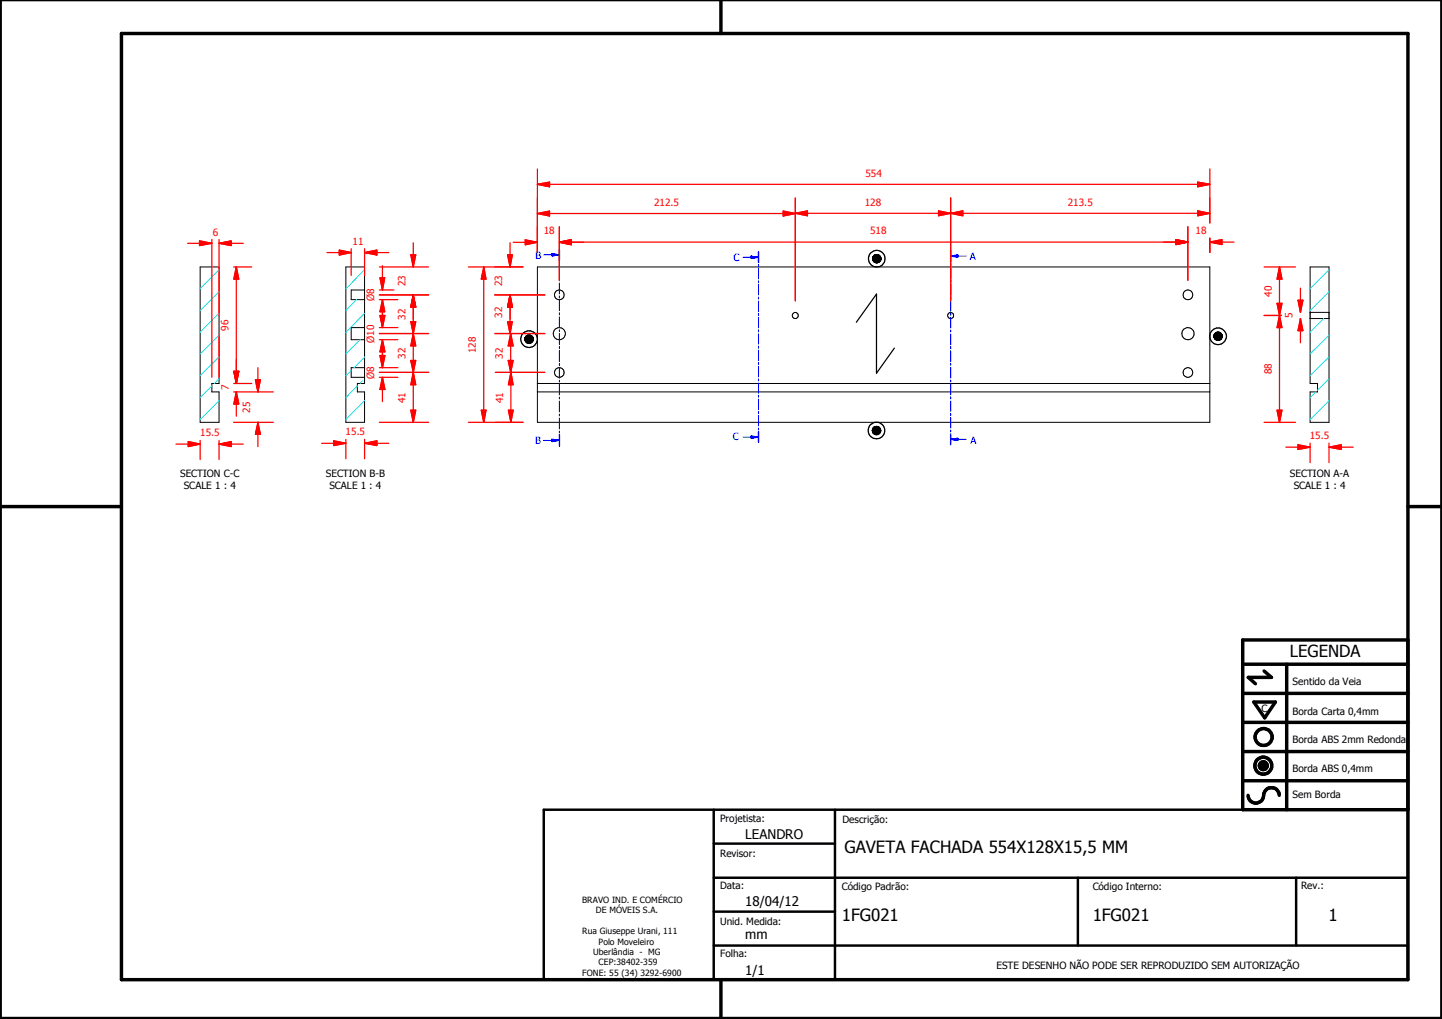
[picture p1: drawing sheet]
<svg xmlns="http://www.w3.org/2000/svg" width="297mm" height="210mm" viewBox="0 0 297 210" stroke-linecap="round" stroke-linejoin="round" font-family="sans-serif">
<g fill="none" stroke="#000" stroke-width=".21">
<path d="M41.2 55h3.9v24h-1.5v1.7h1.5v6.3h-3.9zM71.2 55h3.9v24h-1.5v1.7h1.5v6.3h-3.9zM75.1 59.7h-2.8v2h2.8M110.7 55h138.5v32h-138.5zM179.7 53.2v.2zM179.8 53v.6zM179.8 53v.5zM179.8 53.1v.4zM179.8 52.9v.7zM179.9 52.9v.8zM179.9 52.8v1zM179.9 52.8v.9z"/>
<path d="M180 52.7v1.1zM180 52.7v1.2zM180.1 52.6v1.4zM180.2 52.5v1.5zM180.2 52.5l-.1 1.5zM180.3 52.5v1.6zM180.4 52.5v1.6zM180.5 52.5v1.6zM180.6 52.5l-.1 1.6zM180.6 52.5v1.6zM180.7 52.5l-.1 1.6zM180.7 52.5v1.6z"/>
<path d="M180.8 52.5l-.1 1.6zM180.8 52.5h.1l-.1 1.6zM180.9 52.5v1.6h-.1zM180.9 52.5v1.6zM181 52.5l-.1 1.6zM181 52.5v1.5zM181.1 52.6l-.1 1.4zM181.1 52.6v1.4zM181.2 52.7l-.1 1.3zM181.2 52.7v1.2zM181.2 52.7v1.1zM181.3 52.8l-.1 1z"/>
<path d="M181.3 52.8v1zM181.3 52.9v.9zM181.3 52.9v.8zM181.4 52.9l-.1 .8zM181.4 52.9v.7zM181.4 53v.6zM181.4 53.1v.5zM181.4 53.1v.4zM181.4 53.2v.3zM181.4 53.2v.2zM269.9 55h3.9v32h-3.9v-6.3h1.5v-1.7h-1.5zM75.1 77.7h.1"/>
<path d="M75.1 61.7h.1M75.1 70h.1M75.1 67.5h-2.8v2.5h2.8M75.1 75.7h-2.8v2h2.8M108.2 69.6v.5zM108.2 69.7v.4zM108.2 69.7v.2zM108.2 69.8v.1zM108.2 69.5v.7zM108.2 69.5v.6zM108.2 69.4v.9zM108.2 69.4v.8z"/>
<path d="M108.3 69.3v1.1zM108.3 69.3l-.1 1zM108.4 69.3v1.1zM108.4 69.2v1.3zM108.4 69.2v1.2zM108.5 69.2v1.4zM108.5 69.1v1.5zM108.6 69.1v1.5zM108.6 69.1l-.1 1.5zM108.7 69v1.7zM108.8 69v1.7zM108.9 69h.1l-.1 1.7z"/>
<path d="M108.9 69l-.1 1.7zM109 69v1.7h-.1zM109 69v1.7zM109 69h.2l-.2 1.7zM109.2 69v1.7h-.2zM109.2 69v1.7zM109.3 69l-.1 1.7zM109.3 69v1.7zM109.3 69.1v1.6zM109.3 69.1v1.5zM109.4 69.1l-.1 1.5zM109.4 69.1v1.5z"/>
<path d="M109.5 69.2l-.1 1.4zM109.5 69.2v1.4zM109.6 69.2l-.1 1.4zM109.6 69.2v1.3zM109.6 69.3v1.2zM109.6 69.3v1.1zM109.7 69.3l-.1 1.1zM109.7 69.3v1.1zM109.7 69.4v1zM109.7 69.4v.9zM109.8 69.5l-.1 .8zM109.8 69.5v.7z"/>
<path d="M109.8 69.6v.6zM109.8 69.6v.5zM109.8 69.7v.4zM109.8 69.8v.3zM109.8 69.8v.1zM110.7 79h138.5M250.1 69.2v.1zM250.1 69v.6zM250.1 69v.4zM250.1 69.1v.3zM250.1 69.1v.2zM250.1 68.9v.7z"/>
<path d="M250.2 68.8v.9zM250.2 68.8l-.1 .8zM250.2 68.8v1zM250.3 68.7v1.1zM250.3 68.7l-.1 1.1zM250.4 68.7v1.2zM250.4 68.6v1.3zM250.5 68.5v1.5zM250.6 68.5v1.6zM250.7 68.5v1.6zM250.7 68.5l-.1 1.6zM250.8 68.4v1.7z"/>
<path d="M250.8 68.4l-.1 1.7zM250.9 68.4l-.1 1.7zM250.9 68.4v1.7zM251 68.4l-.1 1.7zM251 68.4v1.7zM251.1 68.5l-.1 1.6zM251.1 68.5v1.6zM251.2 68.5l-.1 1.6zM251.2 68.5v1.6zM251.3 68.5l-.1 1.6zM251.3 68.5v1.5zM251.4 68.6l-.1 1.4z"/>
<path d="M251.4 68.6v1.3zM251.5 68.7l-.1 1.2zM251.5 68.7v1.2zM251.5 68.7v1.1zM251.6 68.8l-.1 1zM251.6 68.8v1zM251.6 68.8v.9zM251.7 68.9l-.1 .8zM251.7 68.9v.7zM251.7 69v.6zM251.8 69.1l-.1 .5zM251.8 69.1v.3z"/>
<path d="M251.8 69.2v.2zM251.8 69.2v.1zM269.9 65.6h3.9M269.9 64.3h3.9M110.7 80.7h138.5M179.7 88.6v.2zM179.7 88.4v.5zM179.7 88.5v.4zM179.7 88.5v.3zM179.8 88.3l.1-.1-.1 .9zM179.8 88.3v.8zM179.8 88.3v.7z"/>
<path d="M179.8 88.3l-.1 .6zM179.9 88.2v1zM179.9 88.1h.1l-.1 1.1zM179.9 88.1v1.1zM180 88.1v1.2zM180 88l.1-.1-.1 1.5zM180 88v1.4zM180.1 87.9v1.5zM180.2 87.9v1.6zM180.3 87.9v1.6zM180.4 87.8v1.7zM180.5 87.8v1.7z"/>
<path d="M180.5 87.8l-.1 1.7zM180.6 87.8l-.1 1.7zM180.6 87.8v1.7zM180.7 87.8l-.1 1.7zM180.7 87.8v1.7zM180.8 87.9l-.1 1.6zM180.8 87.9v1.6zM180.9 87.9l-.1 1.6zM180.9 87.9v1.6zM181 87.9l-.1 1.6zM181 87.9v1.5zM181.1 88l-.1 1.4z"/>
<path d="M181.1 88v1.4zM181.1 88.1v1.3zM181.1 88.1v1.2zM181.2 88.1l-.1 1.2zM181.2 88.1v1.1zM181.2 88.2v1zM181.3 88.3l-.1 .9zM181.3 88.3v.8zM181.3 88.3v.7zM181.4 88.4l-.1 .6zM181.4 88.4v.5zM181.4 88.5v.4z"/>
<path d="M181.4 88.6v.3zM181.4 88.6v.2zM259.4 157.6l1.6 .1zM259.4 157.7l1.6 .1zM259.4 157.8l1.6 .1zM259.4 157.9h1.6v.1zM259.4 157.9l1.6 .1h-1.5zM259.4 157.6h1.6zM259.5 158h1.5zM259.5 158l1.4 .1zM259.5 157.5l1.5 .1zM259.5 158.1h1.4z"/>
<path d="M259.5 157.4l1.5 .1zM259.5 158.1l1.4 .1zM259.5 157.3l1.4 .1zM259.6 158.2h1.3zM259.6 158.2h1.2zM259.6 157.2l1.3 .1zM259.6 158.2l1.2 .1zM259.6 157.2h1.3zM259.7 158.3h1.1zM259.7 158.3l1 .1zM259.7 157.1l1.1 .1zM259.7 157.1h1.1z"/>
<path d="M259.8 158.4h.9zM259.8 158.4h.8zM259.8 157.1h1zM259.8 157.1h.9zM259.8 158.4l.8 .1zM259.8 157l.9 .1zM259.8 157h.8zM259.9 158.5h.7zM259.9 158.5h.6zM259.9 157h.7zM260 158.5h.5zM260 158.5h.4z"/>
<path d="M260 157h.6zM260.1 158.5h.3zM260.1 158.5h.2zM260.1 156.9l.4 .1zM260.1 156.9h.3zM260.1 156.9h.2z"/>
<circle cx="115.2" cy="60.7" r="1.02"/>
<circle cx="115.2" cy="68.7" r="1.25"/>
<circle cx="115.2" cy="76.7" r="1"/>
<circle cx="163.8" cy="65" r=".62"/>
<circle cx="195.8" cy="65" r=".62"/>
<circle cx="244.7" cy="76.7" r="1"/>
<circle cx="244.7" cy="68.7" r="1.26"/>
<circle cx="244.7" cy="60.7" r=".98"/>
</g>
<g fill="#000">
<path d="M179.7 53.2v.2zM179.8 52.9v.7zM179.8 53v.6zM179.8 53v.5zM179.8 53.1v.4zM179.9 52.8v.9zM179.9 52.9v.8zM179.9 52.8v1zM180 52.7v1.1zM180 52.7v1.2zM180.2 52.5l-.1 1.5zM180.1 52.6v1.4z"/>
<path d="M180.2 52.5v1.5zM180.3 52.5v1.6zM180.4 52.5v1.6zM180.5 52.5v1.6zM180.6 52.5l-.1 1.6zM180.6 52.5v1.6zM180.7 52.5l-.1 1.6zM180.7 52.5v1.6zM180.8 52.5l-.1 1.6zM180.8 52.5h.1l-.1 1.6zM180.9 52.5v1.6h-.1zM180.9 52.5v1.6z"/>
<path d="M181 52.5l-.1 1.6zM181 52.5v1.5zM181.1 52.6l-.1 1.4zM181.1 52.6v1.4zM181.2 52.7l-.1 1.3zM181.2 52.7v1.2zM181.2 52.7v1.1zM181.3 52.8l-.1 1zM181.3 52.8v1zM181.3 52.9v.9zM181.3 52.9v.8zM181.4 52.9l-.1 .8z"/>
<path d="M181.4 52.9v.7zM181.4 53v.6zM181.4 53.1v.5zM181.4 53.1v.4zM181.4 53.2v.3zM181.4 53.2v.2zM108.2 69.5v.6zM108.2 69.6v.5zM108.2 69.7v.4zM108.2 69.7v.2zM108.2 69.8v.1zM108.2 69.4v.8z"/>
<path d="M108.2 69.5v.7zM108.3 69.3l-.1 1zM108.2 69.4v.9zM108.3 69.3v1.1zM108.4 69.2v1.2zM108.4 69.3v1.1zM108.4 69.2v1.3zM108.5 69.2v1.4zM108.5 69.1v1.5zM108.6 69.1v1.5zM108.6 69.1l-.1 1.5zM108.7 69v1.7z"/>
<path d="M108.8 69v1.7zM108.9 69h.1l-.1 1.7zM108.9 69l-.1 1.7zM109 69v1.7h-.1zM109 69v1.7zM109 69h.2l-.2 1.7zM109.2 69v1.7h-.2zM109.2 69v1.7zM109.3 69l-.1 1.7zM109.3 69v1.7zM109.3 69.1v1.6zM109.3 69.1v1.5z"/>
<path d="M109.4 69.1l-.1 1.5zM109.4 69.1v1.5zM109.5 69.2l-.1 1.4zM109.5 69.2v1.4zM109.6 69.2l-.1 1.4zM109.6 69.2v1.3zM109.6 69.3v1.2zM109.6 69.3v1.1zM109.7 69.3l-.1 1.1zM109.7 69.3v1.1zM109.7 69.4v1zM109.7 69.4v.9z"/>
<path d="M109.8 69.5l-.1 .8zM109.8 69.5v.7zM109.8 69.6v.6zM109.8 69.6v.5zM109.8 69.7v.4zM109.8 69.8v.3zM109.8 69.8v.1zM250.1 69.1v.2zM250.1 69.2v.1zM250.1 68.9v.7zM250.1 69v.6zM250.1 69v.4z"/>
<path d="M250.1 69.1v.3zM250.2 68.8l-.1 .8zM250.2 68.8v.9zM250.3 68.7l-.1 1.1zM250.2 68.8v1zM250.3 68.7v1.1zM250.4 68.6v1.3zM250.4 68.7v1.2zM250.5 68.5v1.5zM250.6 68.5v1.6zM250.7 68.5v1.6zM250.7 68.5l-.1 1.6z"/>
<path d="M250.8 68.4v1.7zM250.8 68.4l-.1 1.7zM250.9 68.4l-.1 1.7zM250.9 68.4v1.7zM251 68.4l-.1 1.7zM251 68.4v1.7zM251.1 68.5l-.1 1.6zM251.1 68.5v1.6zM251.2 68.5l-.1 1.6zM251.2 68.5v1.6zM251.3 68.5l-.1 1.6zM251.3 68.5v1.5z"/>
<path d="M251.4 68.6l-.1 1.4zM251.4 68.6v1.3zM251.5 68.7l-.1 1.2zM251.5 68.7v1.2zM251.5 68.7v1.1zM251.6 68.8l-.1 1zM251.6 68.8v1zM251.6 68.8v.9zM251.7 68.9l-.1 .8zM251.7 68.9v.7zM251.7 69v.6zM251.8 69.1l-.1 .5z"/>
<path d="M251.8 69.1v.3zM251.8 69.2v.2zM251.8 69.2v.1zM179.7 88.5v.3zM179.7 88.6v.2zM179.8 88.3l-.1 .6zM179.7 88.4v.5zM179.7 88.5v.4zM179.8 88.3l.1-.1-.1 .9zM179.8 88.3v.8zM179.8 88.3v.7zM179.9 88.2v1z"/>
<path d="M179.9 88.1h.1l-.1 1.1zM179.9 88.1v1.1zM180 88.1v1.2zM180 88l.1-.1-.1 1.5zM180 88v1.4zM180.1 87.9v1.5zM180.2 87.9v1.6zM180.3 87.9v1.6zM180.4 87.8v1.7zM180.5 87.8v1.7zM180.5 87.8l-.1 1.7zM180.6 87.8l-.1 1.7z"/>
<path d="M180.6 87.8v1.7zM180.7 87.8l-.1 1.7zM180.7 87.8v1.7zM180.8 87.9l-.1 1.6zM180.8 87.9v1.6zM180.9 87.9l-.1 1.6zM180.9 87.9v1.6zM181 87.9l-.1 1.6zM181 87.9v1.5zM181.1 88l-.1 1.4zM181.1 88v1.4zM181.1 88.1v1.3z"/>
<path d="M181.1 88.1v1.2zM181.2 88.1l-.1 1.2zM181.2 88.1v1.1zM181.2 88.2v1zM181.3 88.3l-.1 .9zM181.3 88.3v.8zM181.3 88.3v.7zM181.4 88.4l-.1 .6zM181.4 88.4v.5zM181.4 88.5v.4zM181.4 88.6v.3zM181.4 88.6v.2z"/>
<path d="M259.4 157.6h1.6zM259.5 157.5l1.5 .1zM259.5 157.4l1.5 .1zM259.5 157.3l1.4 .1zM259.6 157.2l1.3 .1zM259.6 157.2h1.3zM259.7 157.1l1.1 .1zM259.7 157.1h1.1zM259.8 157.1h1zM259.8 157.1h.9zM259.8 157l.9 .1zM259.8 157h.8z"/>
<path d="M259.9 157h.7zM260 157h.6zM260.1 156.9l.4 .1zM260.1 156.9h.3zM260.1 156.9h.2zM260.1 158.5h.2zM260 158.5h.4zM260.1 158.5h.3zM259.9 158.5h.6zM260 158.5h.5zM259.8 158.4l.8 .1zM259.9 158.5h.7z"/>
<path d="M259.8 158.4h.8zM259.7 158.3l1 .1zM259.8 158.4h.9zM259.6 158.2l1.2 .1zM259.7 158.3h1.1zM259.6 158.2h1.2zM259.5 158.1l1.4 .1zM259.6 158.2h1.3zM259.5 158l1.4 .1zM259.5 158.1h1.4zM259.4 157.9l1.6 .1h-1.5zM259.5 158h1.5z"/>
<path d="M259.4 157.6l1.6 .1zM259.4 157.7l1.6 .1zM259.4 157.8l1.6 .1zM259.4 157.9h1.6v.1z"/>
</g>
<g fill="none" stroke="#000" stroke-width=".71">
<path d="M148.5 0v6.9M297 -.1v209.9h-297v-209.9M25 6.9h265v194.9h-265zM0 104.4h25M290 104.4h7M256 136.8h34M260.4 138.2l1.5 1.3h-4.8l1.5 1.3M265 136.8v30M290 131.8h-34v35h34M256 154.8h34M256 148.8h34M256 142.8h34"/>
<path d="M258.3 144.6h4.4l-2.2 3.3zM256 160.8h34M257.1 163.8a1.62 1.62 0 0 0 1.8 1.6 1.62 1.62 0 0 0 1.4-1.9 1.63 1.63 0 0 1 1.7-1.2 1.63 1.63 0 0 1 1.5 1.5M148.5 201.8v8"/>
<circle cx="260.2" cy="157.7" r="1.76"/>
<circle cx="260.2" cy="157.7" r=".82"/>
<circle cx="260.3" cy="151.8" r="1.76"/>
</g>
<path d="M112 166.8h178v35h-178zM147 173.8h25M147 166.8v35M172 166.8v35M147 194.8h143M147 180.8h143M147 187.8h25M222 180.8v14M267 180.8v14" fill="none" stroke="#000" stroke-width=".51"/>
<g fill="none" stroke="#00f" stroke-width=".21">
<path d="M195.8 51.6v2.2M195.8 54.2v.5M195.8 55.1v2.2M195.8 57.7v.4M195.8 58.5v2.2M195.8 61.1v.5M195.8 61.9v2.2M195.8 64.5v.5M195.8 65.4v2.2M195.8 67.9v.5M195.8 68.8v2.2M195.8 71.4v.4"/>
<path d="M195.8 72.2v2.3M195.8 74.8v.5M195.8 75.6v2.3M195.8 78.3v.4M195.8 79.1v2.2M195.8 81.7v.5M195.8 82.5v2.3M195.8 85.1v.5M195.8 86v2.2M195.8 88.6v.4M195.8 89.4v2.2M195.8 90.5h1.5"/>
</g>
<path d="M195.8 51.6v2.2M195.8 89.4v2.2" fill="none" stroke="#00f" stroke-width=".3"/>
<path d="M195.8 90.5l1.5-.2v.5z" fill="#00f"/>
<path d="M195.8 52.7h1.5M195.8 90.5l1.5-.2v.5zM197.3 90.5h1.7" fill="none" stroke="#00f" stroke-width=".21"/>
<path d="M195.8 52.7l1.5-.2v.5z" fill="#00f"/>
<g fill="none" stroke="#00f" stroke-width=".21">
<path d="M115.2 51.4v2.2M115.2 54v.4M115.2 54.8v2.3M115.2 57.4v.5M115.2 58.3v2.3M195.8 52.7l1.5-.2v.5zM197.3 52.7h1.7M115.2 60.9v.5M115.2 61.8v2.2M115.2 64.4v.5M115.2 65.2v2.3M115.2 67.9v.4"/>
<path d="M115.2 68.7v2.3M115.2 71.4v.4M115.2 72.2v2.3M115.2 74.8v.5M115.2 75.6v2.3M115.2 78.3v.4M115.2 79.1v2.3M113.7 90.7h1.5M115.2 81.8v.4M115.2 82.6v2.3M115.2 85.3v.4M115.2 86.1v2.3"/>
<path d="M115.2 88.7v.5M115.2 89.6v2.3"/>
</g>
<path d="M273.8 55.6l-3.9 3.9M272.7 65.6l-2.8 2.9M273.8 78l-2.4 2.4M273.8 73.5l-3.9 3.9M273.8 69l-3.9 3.9M273.8 60.1l-3.9 3.9M271.1 80.7l-1.2 1.2M273.8 82.5l-3.9 3.9" fill="none" stroke="#0ff" stroke-width=".21"/>
<path d="M115.2 51.4v2.2M115.2 89.6v2.3" fill="none" stroke="#00f" stroke-width=".3"/>
<path d="M113.7 90.5l1.5 .2-1.5 .3z" fill="#00f"/>
<path d="M113.7 52.5h1.5M112 90.7h1.7M113.7 90.5l1.5 .2-1.5 .3z" fill="none" stroke="#00f" stroke-width=".21"/>
<path d="M113.7 52.2l1.5 .3-1.5 .2z" fill="#00f"/>
<g fill="none" stroke="#00f" stroke-width=".21">
<path d="M112 52.5h1.7M113.7 52.2l1.5 .3-1.5 .2zM154.7 53h1.5M156.2 51.9v2.2M156.2 54.4v.5M156.2 55.3v2.1M156.2 57.8v.5M156.2 58.6v2.2M156.2 61.2v.4M156.2 62v2.2M156.2 64.6v.4M156.2 65.4v2.1"/>
<path d="M156.2 67.9v.5M156.2 68.7v2.2M156.2 71.3v.5M156.2 72.1v2.2M156.2 74.6v.5M156.2 75.5v2.1M156.2 78v.5M156.2 78.9v2.1M156.2 81.4v.4M156.2 82.2v2.2M156.2 84.8v.4M156.2 85.6v2.2"/>
<path d="M156.2 88.1v.5M156.2 88.9v2.2"/>
</g>
<path d="M75.1 55.6l-3.9 3.9M72.3 76.3l-1.1 1.1M73.4 61.7l-2.2 2.3M73.6 79.5l-2.4 2.4M74.2 70l-3 2.9M74.6 78.5l-.4 .5M75.1 73.5l-2.2 2.2M75.1 64.6l-3.9 3.9M75.1 82.5l-3.9 3.9" fill="none" stroke="#0ff" stroke-width=".21"/>
<path d="M156.2 51.9v2.2M156.2 88.9v2.2" fill="none" stroke="#00f" stroke-width=".3"/>
<path d="M154.7 52.7l1.5 .3-1.5 .3z" fill="#00f"/>
<path d="M153.1 53h1.6M154.7 52.7l1.5 .3-1.5 .3zM154.7 90h1.5" fill="none" stroke="#00f" stroke-width=".21"/>
<path d="M154.7 89.8l1.5 .2-1.5 .3z" fill="#00f"/>
<path d="M153.1 90h1.6M154.7 89.8l1.5 .2-1.5 .3z" fill="none" stroke="#00f" stroke-width=".21"/>
<path d="M45.1 55.6l-3.9 3.9M43.6 79.5l-2.4 2.4M45.1 78l-.9 1M45.1 73.5l-3.9 3.9M45.1 69l-3.9 3.9M45.1 64.6l-3.9 3.9M45.1 60.1l-3.9 3.9M45.1 82.5l-3.9 3.9" fill="none" stroke="#0ff" stroke-width=".21"/>
<g fill="none" stroke="#000" stroke-width=".25">
<path d="M176.4 66.4l4.1-5.8v16.3l3.7-5.2"/>
<circle cx="180.6" cy="53.3" r=".83"/>
<circle cx="180.6" cy="53.3" r="1.73"/>
<circle cx="109" cy="69.8" r="1.71"/>
<circle cx="109" cy="69.9" r=".85"/>
<circle cx="250.9" cy="69.3" r="1.71"/>
<circle cx="250.9" cy="69.2" r=".84"/>
<circle cx="180.5" cy="88.7" r=".84"/>
<circle cx="180.6" cy="88.7" r="1.71"/>
</g>
<path d="M108.2 49.9h2.5" fill="none" stroke="#f00" stroke-width=".25"/>
<path d="M108.2 49.4l2.5 .5-2.5 .5z" fill="#f00"/>
<path d="M108.2 49.4l2.5 .5-2.5 .5zM115.2 49.9h2.5" fill="none" stroke="#f00" stroke-width=".25"/>
<path d="M115.2 49.9l2.5-.5v1z" fill="#f00"/>
<path d="M105.7 49.9h2.5M110.7 46.7v5.3M115.2 49.9l2.5-.5v1zM115.2 46.7v11M115.2 49.9h2.5M117.7 49.9h2.5" fill="none" stroke="#f00" stroke-width=".25"/>
<path d="M115.2 49.9l2.5-.5v1z" fill="#f00"/>
<path d="M115.2 49.9l2.5-.5v1zM242.2 49.9h2.5" fill="none" stroke="#f00" stroke-width=".25"/>
<path d="M242.2 49.4l2.5 .5-2.5 .5z" fill="#f00"/>
<path d="M115.2 46.7v11M117.7 49.9h127M242.2 49.4l2.5 .5-2.5 .5zM244.7 46.7v11" fill="none" stroke="#f00" stroke-width=".25"/>
<path d="M242.2 49.4l2.5 .5-2.5 .5z" fill="#f00"/>
<path d="M242.2 49.4l2.5 .5-2.5 .5zM249.2 49.9h2.5" fill="none" stroke="#f00" stroke-width=".25"/>
<path d="M249.2 49.9l2.5-.5v1z" fill="#f00"/>
<path d="M110.7 44h2.5M239.7 49.9h2.5M244.7 46.7v11M249.2 49.9l2.5-.5v1zM249.2 49.1v2.9M251.7 49.9h2.5" fill="none" stroke="#f00" stroke-width=".25"/>
<path d="M110.7 44l2.5-.5v1z" fill="#f00"/>
<path d="M110.7 44l2.5-.5v1zM161.3 44h2.5" fill="none" stroke="#f00" stroke-width=".25"/>
<path d="M161.3 43.5l2.5 .5-2.5 .5z" fill="#f00"/>
<path d="M110.7 40.8v11.2M113.2 44h48.1M161.3 43.5l2.5 .5-2.5 .5zM163.8 40.8v21.2M163.8 43.9h2.5" fill="none" stroke="#f00" stroke-width=".25"/>
<path d="M163.8 43.9l2.5-.5v1z" fill="#f00"/>
<path d="M163.8 43.9l2.5-.5v1zM193.3 43.9h2.5" fill="none" stroke="#f00" stroke-width=".25"/>
<path d="M193.3 43.4l2.5 .5-2.5 .5z" fill="#f00"/>
<path d="M163.8 40.8v21.2M166.3 43.9h27M193.3 43.4l2.5 .5-2.5 .5zM195.8 43.9h2.5M195.8 40.8v21.2" fill="none" stroke="#f00" stroke-width=".25"/>
<path d="M195.8 43.9l2.5-.5v1z" fill="#f00"/>
<path d="M195.8 43.9l2.5-.5v1zM246.7 43.9h2.5" fill="none" stroke="#f00" stroke-width=".25"/>
<path d="M246.7 43.4l2.5 .5-2.5 .5z" fill="#f00"/>
<path d="M110.7 38h2.5M195.8 40.8v21.2M198.3 43.9h48.4M246.7 43.4l2.5 .5-2.5 .5zM249.2 40.8v5.1M249.2 49.1v2.9" fill="none" stroke="#f00" stroke-width=".25"/>
<path d="M110.7 38l2.5-.5v1z" fill="#f00"/>
<path d="M110.7 38l2.5-.5v1zM246.7 38h2.5" fill="none" stroke="#f00" stroke-width=".25"/>
<path d="M246.7 37.5l2.5 .5-2.5 .5z" fill="#f00"/>
<path d="M110.7 34.8v17.2M113.2 38h133.5M246.7 37.5l2.5 .5-2.5 .5zM249.2 34.8v11.1M105.1 52.5v2.5M249.2 49.1v2.9" fill="none" stroke="#f00" stroke-width=".25"/>
<path d="M104.6 52.5h.9l-.4 2.5z" fill="#f00"/>
<path d="M104.6 52.5h.9l-.4 2.5zM105.1 60.7v2.5" fill="none" stroke="#f00" stroke-width=".25"/>
<path d="M105.1 60.7l.4 2.5h-.9z" fill="#f00"/>
<path d="M101.9 55h5.8M105.1 50v2.5M101.9 60.7h10.3M105.1 60.7l.4 2.5h-.9zM105.1 60.7v5" fill="none" stroke="#f00" stroke-width=".25"/>
<path d="M105.1 60.7l.4 2.5h-.9z" fill="#f00"/>
<path d="M105.1 60.7l.4 2.5h-.9zM105.1 66.3v2.4" fill="none" stroke="#f00" stroke-width=".25"/>
<path d="M104.6 66.3h.9l-.4 2.4z" fill="#f00"/>
<path d="M101.9 60.7h10.3M101.9 68.7h10.3M104.6 66.3h.9l-.4 2.4zM105.1 63.2v3.1M105.2 68.7v2.5" fill="none" stroke="#f00" stroke-width=".25"/>
<path d="M105.2 68.7l.5 2.5h-1z" fill="#f00"/>
<path d="M105.2 68.7l.5 2.5h-1zM105.2 74.3v2.4" fill="none" stroke="#f00" stroke-width=".25"/>
<path d="M104.7 74.3h1l-.5 2.4z" fill="#f00"/>
<path d="M102 68.7h10.2M102 76.7h10.2M104.7 74.3h1l-.5 2.4zM105.2 71.2v3.1M105.2 76.7v2.5" fill="none" stroke="#f00" stroke-width=".25"/>
<path d="M105.2 76.7l.5 2.5h-1z" fill="#f00"/>
<path d="M105.2 76.7l.5 2.5h-1zM105.2 84.5v2.5" fill="none" stroke="#f00" stroke-width=".25"/>
<path d="M104.7 84.5h1l-.5 2.5z" fill="#f00"/>
<path d="M99.6 55v2.5M102.1 76.7h10.1M105.2 79.2v5.3M102.1 87h5.6M104.7 84.5h1l-.5 2.5z" fill="none" stroke="#f00" stroke-width=".25"/>
<path d="M99.6 55l.5 2.5h-1z" fill="#f00"/>
<path d="M99.6 55l.5 2.5h-1zM99.6 84.5v2.5" fill="none" stroke="#f00" stroke-width=".25"/>
<path d="M99.1 84.5h1l-.5 2.5z" fill="#f00"/>
<path d="M96.5 55h11.2M99.6 57.5v27M267.9 61.8v2.5M96.5 87h11.2M99.1 84.5h1l-.5 2.5z" fill="none" stroke="#f00" stroke-width=".25"/>
<path d="M267.4 61.8h1l-.5 2.5z" fill="#f00"/>
<path d="M267.4 61.8h1l-.5 2.5zM267.9 65.6v2.5" fill="none" stroke="#f00" stroke-width=".25"/>
<path d="M267.9 65.6l.5 2.5h-1z" fill="#f00"/>
<path d="M263.6 55v2.5M267.9 59.4v2.4M267.9 65.6l.5 2.5h-1zM267.9 68.1v2.5" fill="none" stroke="#f00" stroke-width=".25"/>
<path d="M263.6 55l.5 2.5h-1z" fill="#f00"/>
<path d="M263.6 55l.5 2.5h-1zM263.6 62.5v2.5" fill="none" stroke="#f00" stroke-width=".25"/>
<path d="M263.1 62.5h1l-.5 2.5z" fill="#f00"/>
<path d="M260.4 55h6.5M263.6 57.5v5M260.4 65h3.5M263.1 62.5h1l-.5 2.5zM263.6 65v2.5" fill="none" stroke="#f00" stroke-width=".25"/>
<path d="M263.6 65l.5 2.5h-1z" fill="#f00"/>
<path d="M263.6 65l.5 2.5h-1zM263.6 84.5v2.5" fill="none" stroke="#f00" stroke-width=".25"/>
<path d="M263.1 84.5h1l-.5 2.5z" fill="#f00"/>
<path d="M260.4 65h3.5M263.6 67.5v17M260.4 87h6.5M263.1 84.5h1l-.5 2.5zM267.4 92.1h2.5" fill="none" stroke="#f00" stroke-width=".25"/>
<path d="M267.4 91.6l2.5 .5-2.5 .5z" fill="#f00"/>
<path d="M267.4 91.6l2.5 .5-2.5 .5zM273.8 92.1h2.5" fill="none" stroke="#f00" stroke-width=".25"/>
<path d="M273.8 92.1l2.5-.5v1z" fill="#f00"/>
<path d="M78.8 57.2v2.5M264.9 92.1h2.5M269.9 91.3v4M273.8 92.1l2.5-.5v1zM273.8 91.3v4M276.3 92.1h2.5" fill="none" stroke="#f00" stroke-width=".25"/>
<path d="M78.3 57.2h.9l-.4 2.5z" fill="#f00"/>
<path d="M78.3 57.2h.9l-.4 2.5zM78.8 61.7v2.5" fill="none" stroke="#f00" stroke-width=".25"/>
<path d="M78.8 61.7l.4 2.5h-.9z" fill="#f00"/>
<path d="M78.1 59.7h3M78.8 54.7v2.5M78.1 61.7h3.9M78.8 61.7l.4 2.5h-.9zM78.8 64.2v3.3" fill="none" stroke="#f00" stroke-width=".25"/>
<path d="M78.3 65h1l-.5 2.5z" fill="#f00"/>
<path d="M78.3 65h1l-.5 2.5zM78.8 70v2.5" fill="none" stroke="#f00" stroke-width=".25"/>
<path d="M78.8 70l.5 2.5h-1z" fill="#f00"/>
<path d="M78.1 67.5h3.9M78.1 70h3.9M78.8 70l.5 2.5h-1zM78.8 62.5v2.5M78.8 72.5v3.2" fill="none" stroke="#f00" stroke-width=".25"/>
<path d="M78.3 73.2h1l-.5 2.5z" fill="#f00"/>
<path d="M78.3 73.2h1l-.5 2.5zM78.8 77.7v2.5" fill="none" stroke="#f00" stroke-width=".25"/>
<path d="M78.8 77.7l.5 2.5h-1z" fill="#f00"/>
<path d="M85.1 52.5v2.5M78.1 75.7h3.9M78.1 77.7h3.9M78.8 77.7l.5 2.5h-1zM78.8 70.7v2.5M78.8 80.2v2.5" fill="none" stroke="#f00" stroke-width=".25"/>
<path d="M84.6 52.5h1l-.5 2.5z" fill="#f00"/>
<path d="M84.6 52.5h1l-.5 2.5zM85.1 60.7v2.5" fill="none" stroke="#f00" stroke-width=".25"/>
<path d="M85.1 60.7l.5 2.5h-1z" fill="#f00"/>
<path d="M78.1 55h10.2M85.1 50v2.5M78.1 60.7h10.2M85.1 60.7l.5 2.5h-1zM85.1 60.7v5" fill="none" stroke="#f00" stroke-width=".25"/>
<path d="M85.1 60.7l.5 2.5h-1z" fill="#f00"/>
<path d="M85.1 60.7l.5 2.5h-1zM85.1 66.3v2.4" fill="none" stroke="#f00" stroke-width=".25"/>
<path d="M84.6 66.3h1l-.5 2.4z" fill="#f00"/>
<path d="M78.1 68.7h10.2M78.1 60.7h10.2M84.6 66.3h1l-.5 2.4zM85.1 63.2v3.1M85.1 68.7v2.5" fill="none" stroke="#f00" stroke-width=".25"/>
<path d="M85.1 68.7l.5 2.5h-1z" fill="#f00"/>
<path d="M85.1 68.7l.5 2.5h-1zM85.1 74.3v2.4" fill="none" stroke="#f00" stroke-width=".25"/>
<path d="M84.6 74.3h1l-.5 2.4z" fill="#f00"/>
<path d="M78.1 76.7h10.2M78.1 68.7h10.2M84.6 74.3h1l-.5 2.4zM85.1 71.2v3.1M85.1 76.7v2.5" fill="none" stroke="#f00" stroke-width=".25"/>
<path d="M85.1 76.7l.5 2.5h-1z" fill="#f00"/>
<path d="M85.1 76.7l.5 2.5h-1zM85.1 84.5v2.5" fill="none" stroke="#f00" stroke-width=".25"/>
<path d="M84.6 84.5h1l-.5 2.5z" fill="#f00"/>
<path d="M78.1 76.7h10.2M85.1 79.2v5.3M68.7 91.3h2.5M78.1 87h10.2M84.6 84.5h1l-.5 2.5z" fill="none" stroke="#f00" stroke-width=".25"/>
<path d="M68.7 90.8l2.5 .5-2.5 .5z" fill="#f00"/>
<path d="M68.7 90.8l2.5 .5-2.5 .5zM75.1 91.3h2.5" fill="none" stroke="#f00" stroke-width=".25"/>
<path d="M75.1 91.3l2.5-.5v1z" fill="#f00"/>
<path d="M69.9 52h2.4M66.2 91.3h2.5M71.2 90.5v4M75.1 91.3l2.5-.5v1zM75.1 90.5v4M77.6 91.3h2.5" fill="none" stroke="#f00" stroke-width=".25"/>
<path d="M69.9 51.5l2.4 .5-2.4 .5z" fill="#f00"/>
<path d="M69.9 51.5l2.4 .5-2.4 .5zM75.1 52h2.5" fill="none" stroke="#f00" stroke-width=".25"/>
<path d="M75.1 52l2.5-.5v1z" fill="#f00"/>
<path d="M45.1 50.1h2.5M67.3 52h2.6M72.3 51.2v5.5M75.1 52l2.5-.5v1zM75.1 51.2v5.5M77.6 52h2.5" fill="none" stroke="#f00" stroke-width=".25"/>
<path d="M45.1 50.1l2.5-.5v1z" fill="#f00"/>
<path d="M41.1 50.1h2.5M45.1 50.1l2.5-.5v1z" fill="none" stroke="#f00" stroke-width=".25"/>
<path d="M41.1 49.6l2.5 .5-2.5 .5z" fill="#f00"/>
<path d="M38.6 50.1h2.5M41.1 49.6l2.5 .5-2.5 .5zM43.6 49.3v28.4M45.1 49.3v15.8M47.6 50.1h2.5M45.1 68.9v8.8M38.8 91.5h2.4" fill="none" stroke="#f00" stroke-width=".25"/>
<path d="M38.8 91l2.4 .5-2.4 .5z" fill="#f00"/>
<path d="M38.8 91l2.4 .5-2.4 .5zM45.1 91.5h2.5" fill="none" stroke="#f00" stroke-width=".25"/>
<path d="M45.1 91.5l2.5-.5v1z" fill="#f00"/>
<path d="M36.2 91.5h2.6M41.2 90.7v4M45.1 91.5l2.5-.5v1zM45.1 90.7v4M47.6 91.5h2.5M53.1 87v2.5" fill="none" stroke="#f00" stroke-width=".25"/>
<path d="M53.1 87l.5 2.5h-1z" fill="#f00"/>
<path d="M53.1 78.2v2.5M53.1 87l.5 2.5h-1z" fill="none" stroke="#f00" stroke-width=".25"/>
<path d="M52.6 78.2h1l-.5 2.5z" fill="#f00"/>
<path d="M52.6 78.2h1l-.5 2.5zM53.1 75.7v2.5M48.1 80.7h8.2M48.1 87h8.2M48.7 80.7v2.5M53.1 89.5v2.5" fill="none" stroke="#f00" stroke-width=".25"/>
<path d="M48.7 80.7l.5 2.5h-1z" fill="#f00"/>
<path d="M48.7 76.5v2.5M48.7 80.7l.5 2.5h-1zM48.7 80.7l-.5 2.5" fill="none" stroke="#f00" stroke-width=".25"/>
<path d="M48.2 76.5h1l-.5 2.5z" fill="#f00"/>
<path d="M48.2 76.5h1l-.5 2.5zM48.7 74v5M48.2 83.2h1M48.7 83.2v2.5M48.7 80.7l.5 2.4" fill="none" stroke="#f00" stroke-width=".25"/>
<path d="M48.2 76.5h1l-.5 2.5z" fill="#f00"/>
<path d="M48.7 55v2.5M48.2 76.5h1l-.5 2.5z" fill="none" stroke="#f00" stroke-width=".25"/>
<path d="M48.7 55l.5 2.5h-1z" fill="#f00"/>
<path d="M48.1 55h3.8M48.7 55l.5 2.5h-1zM48.7 57.5v19M48.1 79h3.8" fill="none" stroke="#f00" stroke-width=".25"/>
<g font-size="3.5">
<text x="173.9" y="175.7">GAVETA FACHADA 554X128X15,5 MM</text>
<text x="173.4" y="189.7">1FG021</text>
<text x="225.1" y="189.7">1FG021</text>
<text x="273.6" y="189.7">1</text>
</g>
<text font-size="3.4" x="265.7" y="135.4">LEGENDA</text>
<g font-size="2.7">
<text x="153.5" y="172.8">LEANDRO</text>
<text x="153.5" y="186.6">18/04/12</text>
<text x="153.5" y="193.4">mm</text>
<text x="153.5" y="200.8">1/1</text>
</g>
<g font-size="2.1" fill="#f00">
<text x="178.3" y="36.4">554</text>
<text x="134.7" y="42.4">212.5</text>
<text x="178.1" y="42.3">128</text>
<text x="220" y="42.3">213.5</text>
<text x="43.9" y="48.5">6</text>
<text x="72.6" y="50.5">11</text>
<text x="112" y="48.3">18</text>
<text x="179.2" y="48.3">518</text>
<text x="246.3" y="48.3">18</text>
<text x="83.5" y="59" transform="rotate(-90 83.5 59)">23</text>
<text x="103.5" y="59" transform="rotate(-90 103.5 59)">23</text>
<text x="77" y="62.1" transform="rotate(-90 77 62.1)">Ø8</text>
<text x="83.5" y="65.9" transform="rotate(-90 83.5 65.9)">32</text>
<text x="103.5" y="65.5" transform="rotate(-90 103.5 65.5)">32</text>
<text x="262" y="61.2" transform="rotate(-90 262 61.2)">40</text>
<text x="266.3" y="65.6" transform="rotate(-90 266.3 65.6)">5</text>
<text x="47.1" y="68.2" transform="rotate(-90 47.1 68.2)">96</text>
<text x="77.1" y="70.6" transform="rotate(-90 77.1 70.6)">Ø10</text>
<text x="83.5" y="73.9" transform="rotate(-90 83.5 73.9)">32</text>
<text x="98" y="72.7" transform="rotate(-90 98 72.7)">128</text>
<text x="103.6" y="73.9" transform="rotate(-90 103.6 73.9)">32</text>
<text x="262" y="77.1" transform="rotate(-90 262 77.1)">88</text>
<text x="47.1" y="80.4" transform="rotate(-90 47.1 80.4)">7</text>
<text x="77.1" y="78.1" transform="rotate(-90 77.1 78.1)">Ø8</text>
<text x="83.6" y="83" transform="rotate(-90 83.6 83)">41</text>
<text x="103.6" y="83" transform="rotate(-90 103.6 83)">41</text>
<text x="41.2" y="89.9">15.5</text>
<text x="51.5" y="85" transform="rotate(-90 51.5 85)">25</text>
<text x="71.2" y="89.7">15.5</text>
<text x="269.8" y="90.5">15.5</text>
</g>
<g font-size="2.1" fill="#00f">
<text x="110.3" y="53.3">B</text>
<text x="151.1" y="53.7">C</text>
<text x="199.8" y="53.5">A</text>
<text x="110.2" y="91.4">B</text>
<text x="151" y="90.7">C</text>
<text x="199.9" y="91.4">A</text>
</g>
<g font-size="2.1">
<text x="37.1" y="98.3">SECTION C-C</text>
<text x="37.8" y="100.8">SCALE 1 : 4</text>
<text x="67.1" y="98.3">SECTION B-B</text>
<text x="67.9" y="100.8">SCALE 1 : 4</text>
<text x="265.7" y="98.3">SECTION A-A</text>
<text x="266.5" y="100.8">SCALE 1 : 4</text>
<text x="266.3" y="141.1">Sentido da Veia</text>
<text x="259.8" y="146.7">C</text>
<text x="266.3" y="147.2">Borda Carta 0,4mm</text>
<text x="266.3" y="153.1">Borda ABS 2mm Redonda</text>
<text x="266.3" y="159">Borda ABS 0,4mm</text>
<text x="266.3" y="164.4">Sem Borda</text>
<text x="148.4" y="169.3">Projetista:</text>
<text x="173.5" y="169.5">Descrição:</text>
<text x="148.4" y="176.6">Revisor:</text>
<text x="148.4" y="183.2">Data:</text>
<text x="173.4" y="183.3">Código Padrão:</text>
<text x="225.1" y="183.3">Código Interno:</text>
<text x="268" y="183.2">Rev.:</text>
<text x="148.4" y="190.5">Unid. Medida:</text>
<text x="148.4" y="197.2">Folha:</text>
<text x="205.3" y="199.5">ESTE DESENHO NÃO PODE SER REPRODUZIDO SEM AUTORIZAÇÃO</text>
</g>
<g font-size="1.8">
<text x="119.9" y="186">BRAVO IND. E COMÉRCIO</text>
<text x="122.7" y="188.1">DE MÓVEIS S.A.</text>
<text x="119.9" y="192.4">Rua Giuseppe Urani, 111</text>
<text x="122.2" y="196.7">Uberlândia - MG</text>
<text x="123.3" y="194.6">Polo Moveleiro</text>
<text x="119.9" y="201">FONE: 55 (34) 3292-6900</text>
<text x="123.3" y="198.8">CEP:38402-359</text>
</g>
</svg>
